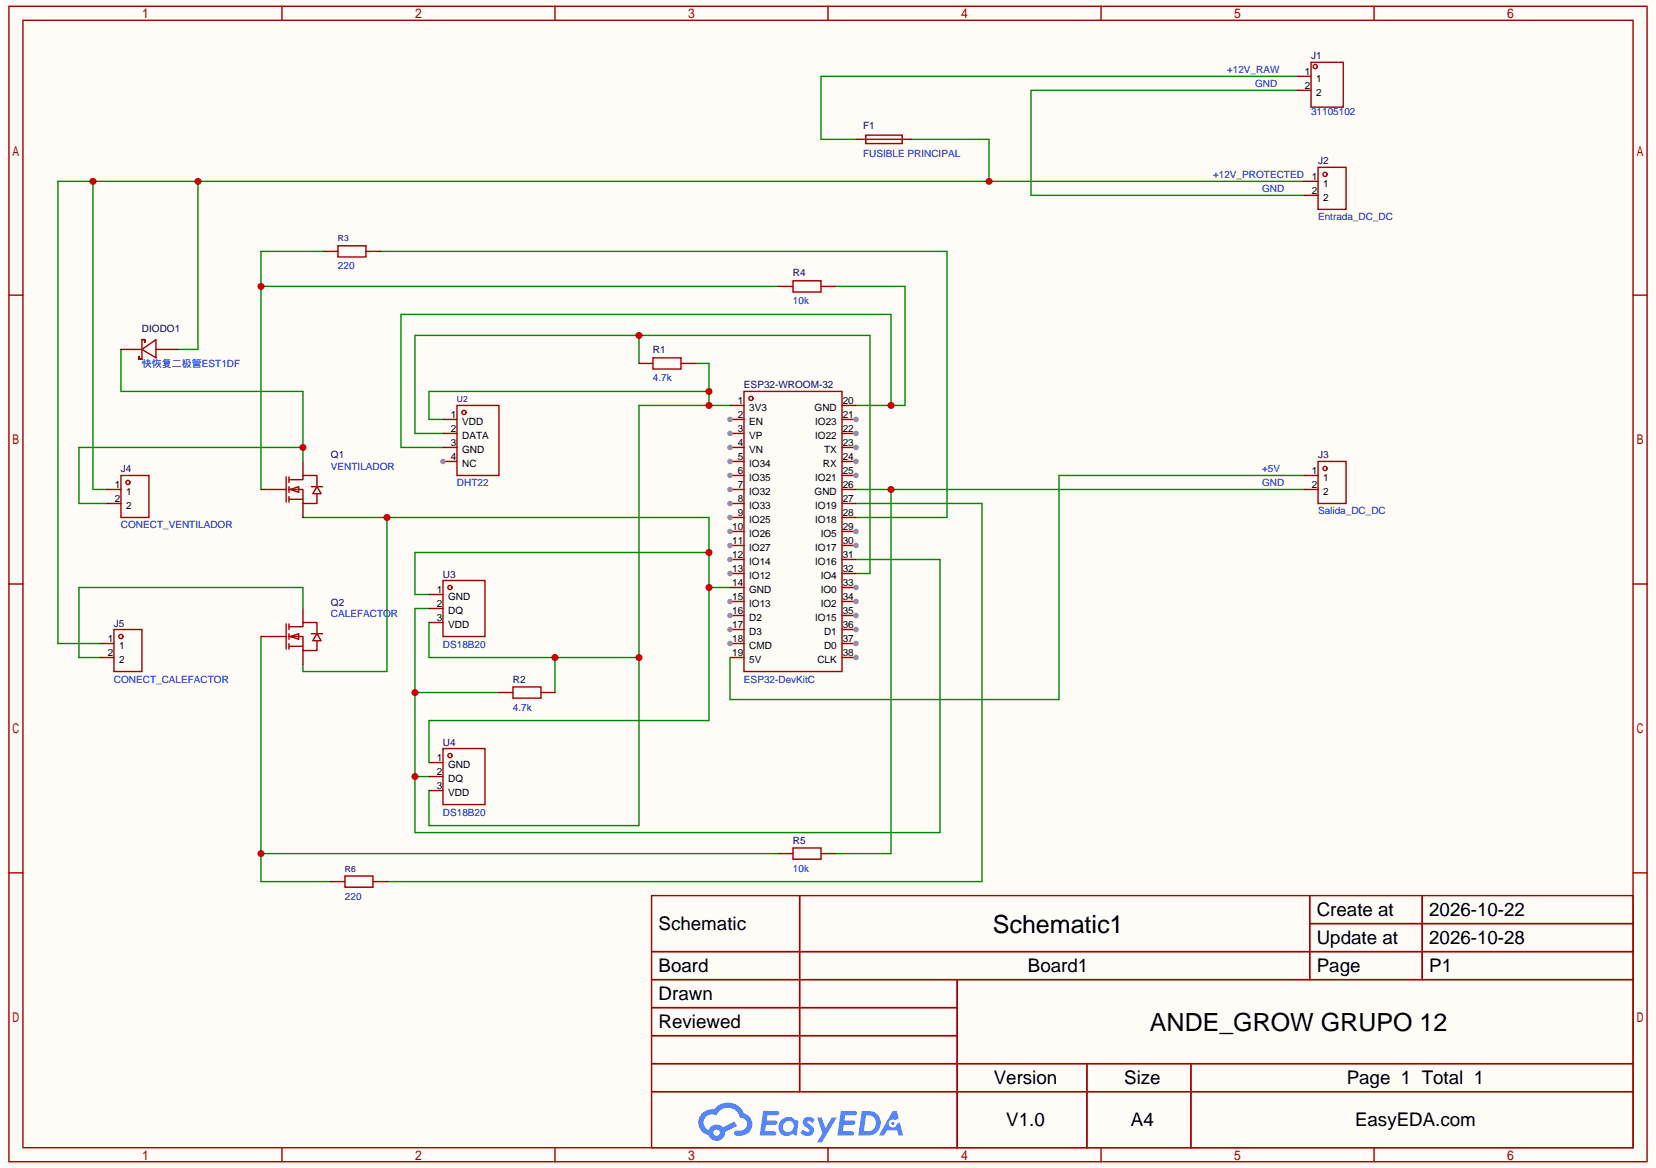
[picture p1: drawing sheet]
<svg xmlns="http://www.w3.org/2000/svg" width="297mm" height="210mm" viewBox="0 0 297 210" stroke-linecap="round" stroke-linejoin="round" font-family="sans-serif">
<path d="M.5 0h296.2v209.5h-296.2z" fill="#fffcf7"/>
<g fill="none" stroke="#a10000" stroke-width=".25">
<path d="M1.6 1.1h294v207.3h-294zM4.1 3.6h289v202.3h-289zM50.6 1.1v2.5M99.6 1.1v2.5M148.6 1.1v2.5M197.6 1.1v2.5M246.6 1.1v2.5M1.6 53h2.5M293.1 53h2.5M1.6 104.8h2.5M293.1 104.8h2.5M1.6 156.6h2.5"/>
<path d="M293.1 156.6h2.5M116.9 160.7h176.2v45.2h-176.2zM116.9 170.7h176.2M116.9 175.8h176.2M143.5 160.7v35.2M171.8 175.8v30.1M235 160.7v15.1M235 165.7h58.1M255.2 160.7v15.1M116.9 180.8h54.9M116.9 190.8h176.2M116.9 185.8h54.9"/>
<path d="M116.9 195.9h176.2M195 190.8v15.1M213.7 190.8v15.1M50.6 205.9v2.5M99.6 205.9v2.5M148.6 205.9v2.5M197.6 205.9v2.5M246.6 205.9v2.5"/>
</g>
<g fill="#5487ff">
<path d="M144.4 200.6a1.29 1.29 0 0 1 1.8 .3l-.4 .6a.54 .54 0 0 0-.9-.2l.1 .2a1.56 1.56 0 0 1 1.1 1.6 1.41 1.41 0 0 1-2.5 .1l.5-.6a.63 .63 0 0 0 .5 .5 .63 .63 0 0 0 .7-.3l-.2-.2a1.58 1.58 0 0 1-1-1.5z"/>
<path d="M146.6 200.5h.8l.7 1.9 1.2-1.9h.9l-2.7 4.4h-.9l1-1.6z"/>
<path d="M137 199.3h1.6a1.29 1.29 0 0 1 1.2 .2 .39 .39 0 0 1-.4 .6h-1.7l-.1 .9h1.6a.39 .39 0 0 1 .3 .4 .39 .39 0 0 1-.4 .4h-1.6l-.2 1.2h.8a1.22 1.22 0 0 1 1.2 .2 .39 .39 0 0 1-.4 .5h-2.6z"/>
<path d="M150.9 199.3h1.6a1.3 1.3 0 0 1 1.3 .2 .39 .39 0 0 1-.4 .6h-1.7l-.2 .9h1.7a.39 .39 0 0 1 .3 .4 .39 .39 0 0 1-.4 .4h-1.7l-.1 1.2h.8a1.22 1.22 0 0 1 1.1 .2 .39 .39 0 0 1-.3 .5h-2.6z"/>
<path d="M160.2 199.3h.7l.4 1.3-.7 .4a.74 .74 0 0 0-1.1 .3 .74 .74 0 0 0 .5 1 .74 .74 0 0 0 1-.6l.5-.3 .6 2.3h-.9l-.2-.9h-1.8l-.6 .9h-.9z"/>
<path d="M154.7 199.3l-.7 4.4h1.5a2.25 2.25 0 0 0 2.6-2.2 2.25 2.25 0 0 0-2.7-2.2zM155.4 200.1a1.48 1.48 0 0 1 1.8 1.5 1.48 1.48 0 0 1-1.9 1.4h-.3z"/>
<path d="M140.1 201a1.57 1.57 0 0 0-.2 2.2 1.57 1.57 0 0 0 2.1 .3l.2-.1 .4 .3h.4l.3-2.4-.2-.3h-.4a1.58 1.58 0 0 0-2.6 0zM140.8 201.4a.97 .97 0 0 1 1.6 .3 .97 .97 0 0 1-.8 1.4 .93 .93 0 0 1-1.1-.5 .93 .93 0 0 1 .3-1.2z"/>
<path d="M126 199.7a2.34 2.34 0 0 0 1.2 4 1.53 1.53 0 0 0 1.7 1 1.53 1.53 0 0 0 1.2-1.6l2.2-1.1-.5-.8-2.1 1.1a1.55 1.55 0 0 0-2.5 .4 1.48 1.48 0 0 1-.8-2.1 1.48 1.48 0 0 1 2.2-.5 2.2 2.2 0 0 1 2.3-1.4 2.2 2.2 0 0 1 1.9 1.9 1.15 1.15 0 0 1 1.3 1 1.15 1.15 0 0 1-1.1 1.2h-.7a.46 .46 0 0 0-.6 .4 .46 .46 0 0 0 .5 .6 2.2 2.2 0 0 0 2.2-.7 2.2 2.2 0 0 0 .4-2.3 2.13 2.13 0 0 0-1.3-1.1 3.2 3.2 0 0 0-5.4-.7l-1.1 .1zM128 203.2a.6 .6 0 0 1 1.2 0 .6 .6 0 0 1-1.2 0z"/>
<circle cx="160.2" cy="201.6" r=".28"/>
</g>
<g fill="none" stroke="#a10000" stroke-width=".25">
<path d="M82 72.7h7.5v12.6h-7.5z"/>
<circle cx="83.3" cy="74" r=".38"/>
</g>
<path d="M79.5 75.3h2.5M79.5 77.8h2.5M79.5 80.3h2.5M79.5 82.8h2.5" fill="none" stroke="#870000" stroke-width=".25"/>
<circle cx="79.5" cy="82.8" r=".5" fill="#999"/>
<g fill="none" stroke="#a10000" stroke-width=".25">
<path d="M235.3 11.2h5.8v8h-5.8zM155.4 24.2h6.5v1.6h-6.5zM156.1 25h5.1M79.5 104.1h7.5v10.1h-7.5zM79.5 134.3h7.5v10h-7.5z"/>
<circle cx="236" cy="11.9" r=".38"/>
<circle cx="80.7" cy="105.4" r=".38"/>
<circle cx="80.7" cy="135.6" r=".38"/>
</g>
<path d="M232.8 13.7h2.5M232.8 16.2h2.5M153.6 25h2.5M161.2 25h2.5M77 106.7h2.5M77 109.2h2.5M77 111.7h2.5M77 136.8h2.5M77 139.3h2.5M77 141.8h2.5" fill="none" stroke="#870000" stroke-width=".25"/>
<path d="M16.7 32.5v55.3h2.5M35.5 32.5v30.2h-3.7M163.7 25h13.8v7.5M234 32.5h-223.6v83h7.5" fill="none" stroke="#008700" stroke-width=".25"/>
<g fill="#c00">
<circle cx="177.5" cy="32.5" r=".63"/>
<circle cx="35.5" cy="32.5" r=".63"/>
<circle cx="16.7" cy="32.5" r=".63"/>
</g>
<g fill="none" stroke="#a10000" stroke-width=".25">
<path d="M236.5 30h5.1v7.6h-5.1zM133.5 70.2h17.6v50.3h-17.6zM236.5 82.8h5.1v7.5h-5.1z"/>
<circle cx="237.8" cy="31.3" r=".38"/>
<circle cx="134.8" cy="71.5" r=".38"/>
<circle cx="237.8" cy="84" r=".38"/>
</g>
<path d="M234 32.5h2.5M234 35.1h2.5M131 72.7h2.5M131 75.3h2.5M234 85.3h2.5M234 87.8h2.5" fill="none" stroke="#870000" stroke-width=".25"/>
<circle cx="131" cy="75.3" r=".5" fill="#999"/>
<path d="M131 77.8h2.5" fill="none" stroke="#870000" stroke-width=".25"/>
<circle cx="131" cy="77.8" r=".5" fill="#999"/>
<path d="M131 80.3h2.5" fill="none" stroke="#870000" stroke-width=".25"/>
<circle cx="131" cy="80.3" r=".5" fill="#999"/>
<path d="M131 82.8h2.5" fill="none" stroke="#870000" stroke-width=".25"/>
<circle cx="131" cy="82.8" r=".5" fill="#999"/>
<path d="M131 85.3h2.5" fill="none" stroke="#870000" stroke-width=".25"/>
<circle cx="131" cy="85.3" r=".5" fill="#999"/>
<path d="M131 87.8h2.5" fill="none" stroke="#870000" stroke-width=".25"/>
<circle cx="131" cy="87.8" r=".5" fill="#999"/>
<path d="M131 90.3h2.5" fill="none" stroke="#870000" stroke-width=".25"/>
<circle cx="131" cy="90.3" r=".5" fill="#999"/>
<path d="M131 92.8h2.5" fill="none" stroke="#870000" stroke-width=".25"/>
<circle cx="131" cy="92.8" r=".5" fill="#999"/>
<path d="M131 95.4h2.5" fill="none" stroke="#870000" stroke-width=".25"/>
<circle cx="131" cy="95.4" r=".5" fill="#999"/>
<path d="M131 97.9h2.5" fill="none" stroke="#870000" stroke-width=".25"/>
<circle cx="131" cy="97.9" r=".5" fill="#999"/>
<path d="M131 100.4h2.5" fill="none" stroke="#870000" stroke-width=".25"/>
<circle cx="131" cy="100.4" r=".5" fill="#999"/>
<path d="M131 102.9h2.5" fill="none" stroke="#870000" stroke-width=".25"/>
<circle cx="131" cy="102.9" r=".5" fill="#999"/>
<path d="M131 105.4h2.5M131 107.9h2.5" fill="none" stroke="#870000" stroke-width=".25"/>
<circle cx="131" cy="107.9" r=".5" fill="#999"/>
<path d="M131 110.4h2.5" fill="none" stroke="#870000" stroke-width=".25"/>
<circle cx="131" cy="110.4" r=".5" fill="#999"/>
<path d="M131 112.9h2.5" fill="none" stroke="#870000" stroke-width=".25"/>
<circle cx="131" cy="112.9" r=".5" fill="#999"/>
<path d="M131 115.5h2.5" fill="none" stroke="#870000" stroke-width=".25"/>
<circle cx="131" cy="115.5" r=".5" fill="#999"/>
<path d="M151.1 72.7h2.5M151.1 75.3h2.5M131 118h2.5" fill="none" stroke="#870000" stroke-width=".25"/>
<circle cx="153.6" cy="75.3" r=".5" fill="#999"/>
<path d="M151.1 77.8h2.5" fill="none" stroke="#870000" stroke-width=".25"/>
<circle cx="153.6" cy="77.8" r=".5" fill="#999"/>
<path d="M151.1 80.3h2.5" fill="none" stroke="#870000" stroke-width=".25"/>
<circle cx="153.6" cy="80.3" r=".5" fill="#999"/>
<path d="M151.1 82.8h2.5" fill="none" stroke="#870000" stroke-width=".25"/>
<circle cx="153.6" cy="82.8" r=".5" fill="#999"/>
<path d="M151.1 85.3h2.5" fill="none" stroke="#870000" stroke-width=".25"/>
<circle cx="153.6" cy="85.3" r=".5" fill="#999"/>
<path d="M151.1 87.8h2.5M151.1 90.3h2.5M151.1 92.8h2.5M151.1 95.4h2.5" fill="none" stroke="#870000" stroke-width=".25"/>
<circle cx="153.6" cy="95.4" r=".5" fill="#999"/>
<path d="M151.1 97.9h2.5" fill="none" stroke="#870000" stroke-width=".25"/>
<circle cx="153.6" cy="97.9" r=".5" fill="#999"/>
<path d="M151.1 100.4h2.5M151.1 102.9h2.5M151.1 105.4h2.5" fill="none" stroke="#870000" stroke-width=".25"/>
<circle cx="153.6" cy="105.4" r=".5" fill="#999"/>
<path d="M151.1 107.9h2.5" fill="none" stroke="#870000" stroke-width=".25"/>
<circle cx="153.6" cy="107.9" r=".5" fill="#999"/>
<path d="M151.1 110.4h2.5" fill="none" stroke="#870000" stroke-width=".25"/>
<circle cx="153.6" cy="110.4" r=".5" fill="#999"/>
<path d="M151.1 112.9h2.5" fill="none" stroke="#870000" stroke-width=".25"/>
<circle cx="153.6" cy="112.9" r=".5" fill="#999"/>
<path d="M151.1 115.5h2.5" fill="none" stroke="#870000" stroke-width=".25"/>
<circle cx="153.6" cy="115.5" r=".5" fill="#999"/>
<path d="M151.1 118h2.5" fill="none" stroke="#870000" stroke-width=".25"/>
<circle cx="153.6" cy="118" r=".5" fill="#999"/>
<path d="M153.6 87.8h80.4M159.9 87.8v65.3h-10.1M234 85.3h-44v40.2h-59v-7.5" fill="none" stroke="#008700" stroke-width=".25"/>
<circle cx="159.9" cy="87.8" r=".63" fill="#c00"/>
<path d="M54.4 92.8h72.8v36.5h-50.2v7.5M69.4 92.8v27.7h-15v-1.3M127.2 99.1h-52.7v7.6h2.5M127.2 105.4h3.8" fill="none" stroke="#008700" stroke-width=".25"/>
<g fill="#c00">
<circle cx="127.2" cy="105.4" r=".63"/>
<circle cx="127.2" cy="99.1" r=".63"/>
<circle cx="69.4" cy="92.8" r=".63"/>
</g>
<path d="M124.7 65.2h2.5v7.5M127.2 70.2h-50.2v5.1h2.5M131 72.7h-16.3v75.4h-37.7v-6.3M77 111.7v6.3h37.7M99.6 118v6.2" fill="none" stroke="#008700" stroke-width=".25"/>
<g fill="#c00">
<circle cx="127.2" cy="70.2" r=".63"/>
<circle cx="127.2" cy="72.7" r=".63"/>
<circle cx="114.7" cy="118" r=".63"/>
<circle cx="99.6" cy="118" r=".63"/>
</g>
<path d="M79.5 77.8h-5v-17.6h81.6v42.7h-2.5M114.7 60.2v5" fill="none" stroke="#008700" stroke-width=".25"/>
<circle cx="114.7" cy="60.2" r=".63" fill="#c00"/>
<path d="M149.8 51.4h12.6v21.3h-8.8M159.9 72.7v-16.3h-87.9v23.9h7.5" fill="none" stroke="#008700" stroke-width=".25"/>
<circle cx="159.9" cy="72.7" r=".63" fill="#c00"/>
<path d="M153.6 100.4h15.1v49h-94.2v-40.2h2.5M74.5 139.3h2.5M74.5 124.2h15" fill="none" stroke="#008700" stroke-width=".25"/>
<g fill="#c00">
<circle cx="74.5" cy="139.3" r=".63"/>
<circle cx="74.5" cy="124.2" r=".63"/>
</g>
<g fill="none" stroke="#a10000" stroke-width=".25">
<path d="M49.3 87.8h2.1M51.4 85.6v4.5M51.9 86.1h2.5v-.8h2.5v2M51.9 87.8h2.5v2.5h2.5v-1.7M51.9 89.6h2.5M51.9 85.6v1M51.9 87.3v1M51.9 89.1v1M52.1 87.8l1.5-.5v1zM55.9 87.3h2M56.9 87.3l.7 1.3h-1.5zM49.3 114.2h2.1"/>
<path d="M51.4 111.9v4.6M51.9 112.4h2.5v-.7h2.5v2M51.9 114.2h2.5v2.5h2.5v-1.7M51.9 111.9v1M51.9 113.7v1M51.9 115.5v1M51.9 116h2.5M52.1 114.2l1.5-.5v1zM55.9 113.7h2M56.9 113.7l.7 1.3h-1.5z"/>
</g>
<path d="M46.8 87.8h2.5M54.4 82.8v2.5M54.4 90.3v2.5M46.8 114.2h2.5M54.4 109.2v2.5M54.4 116.7v2.5" fill="none" stroke="#870000" stroke-width=".25"/>
<path d="M46.8 51.4h93M58.1 45.1h-11.3v42.7" fill="none" stroke="#008700" stroke-width=".25"/>
<circle cx="46.8" cy="51.4" r=".63" fill="#c00"/>
<path d="M68.2 45.1h101.7v47.7h-16.3M46.8 114.2v44h12.6M46.8 153.1h93" fill="none" stroke="#008700" stroke-width=".25"/>
<circle cx="46.8" cy="153.1" r=".63" fill="#c00"/>
<path d="M21.7 62.7v7.5h32.7v12.6M54.4 80.3h-40.2v10h5M153.6 90.3h22.6v67.9h-106.8" fill="none" stroke="#008700" stroke-width=".25"/>
<g fill="none" stroke="#a10000" stroke-width=".25">
<path d="M21.7 85.3h5v7.5h-5z"/>
<circle cx="23" cy="86.6" r=".38"/>
</g>
<path d="M19.2 87.8h2.5M19.2 90.3h2.5" fill="none" stroke="#870000" stroke-width=".25"/>
<circle cx="54.4" cy="80.3" r=".63" fill="#c00"/>
<g fill="none" stroke="#a10000" stroke-width=".25">
<path d="M60.6 44.1h5.1v2h-5.1zM142.3 50.4h5v2h-5zM25 63.9v.5v-.5M25.5 64.4h-.5h.5M25.5 60.9h.5h-.5M25.5 62.7l2.5-1.8v3.3zM25.5 60.9v3.5M26 61.4v-.5v.5M117.2 64.2h5v2h-5zM20.4 112.9h5.1v7.6h-5.1zM92.1 123.2h5v2.1h-5zM61.9 157.2h5v2h-5z"/>
<path d="M142.3 152.1h5v2h-5z"/>
<circle cx="21.7" cy="114.2" r=".38"/>
</g>
<g fill="none" stroke="#870000" stroke-width=".25">
<path d="M58.1 45.1h2.5M65.7 45.1h2.5M139.8 51.4h2.5M147.3 51.4h2.5M21.7 62.7h3.8M28 62.7h3.8M114.7 65.2h2.5M122.2 65.2h2.5M17.9 115.5h2.5M17.9 118h2.5M89.5 124.2h2.6M97.1 124.2h2.5"/>
<path d="M59.4 158.2h2.5M66.9 158.2h2.5M139.8 153.1h2.5M147.3 153.1h2.5"/>
</g>
<path d="M232.8 16.2h-47.8v18.9h49M232.8 13.7h-85.5v11.3h6.3M54.4 109.2v-3.8h-40.2v12.6h3.7" fill="none" stroke="#008700" stroke-width=".25"/>
<g font-size="4.5">
<text x="178.2" y="167.4">Schematic1</text>
<text x="206.4" y="185">ANDE_GROW GRUPO 12</text>
</g>
<g font-size="3.4">
<text x="118.2" y="166.8">Schematic</text>
<text x="236.3" y="164.3">Create at</text>
<text x="256.5" y="164.3">2026-10-22</text>
<text x="236.3" y="169.4">Update at</text>
<text x="256.5" y="169.4">2026-10-28</text>
<text x="118.2" y="174.4">Board</text>
<text x="118.2" y="179.4">Drawn</text>
<text x="184.5" y="174.4">Board1</text>
<text x="236.3" y="174.4">Page</text>
<text x="256.5" y="174.4">P1</text>
<text x="118.2" y="184.4">Reviewed</text>
<text x="178.3" y="194.5">Version</text>
<text x="201.7" y="194.5">Size</text>
<text x="241.7" y="194.5">Page 1 Total 1</text>
<text x="180.6" y="202">V1.0</text>
<text x="203" y="202">A4</text>
<text x="243.2" y="202">EasyEDA.com</text>
</g>
<g font-size="1.8" fill="#000080">
<text x="235.3" y="10.6">J1</text>
<text x="154.9" y="23.2">F1</text>
<text x="236.5" y="29.5">J2</text>
<text x="142.3" y="49.6">R4</text>
<text x="25.5" y="59.6">DIODO1</text>
<text x="117.2" y="63.4">R1</text>
<text x="133.5" y="69.7">ESP32-WROOM-32</text>
<text x="59.4" y="82.3">Q1</text>
<text x="236.5" y="82.3">J3</text>
<text x="21.7" y="84.8">J4</text>
<text x="79.5" y="103.6">U3</text>
<text x="20.4" y="112.4">J5</text>
<text x="59.4" y="108.6">Q2</text>
<text x="92.1" y="122.5">R2</text>
<text x="79.5" y="133.8">U4</text>
<text x="142.3" y="151.3">R5</text>
</g>
<g font-size="1.8" fill="#00f">
<text x="220.2" y="13.2">+12V_RAW</text>
<text x="225.2" y="15.7">GND</text>
<text x="235.3" y="20.7">31105102</text>
<text x="154.9" y="28.2">FUSIBLE PRINCIPAL</text>
<text x="217.7" y="32">+12V_PROTECTED</text>
<text x="226.5" y="34.5">GND</text>
<text x="236.5" y="39.5">Entrada_DC_DC</text>
<text x="60.6" y="48.3">220</text>
<text x="142.3" y="54.6">10k</text>
<text x="25.5" y="65.9">快恢复二极管EST1DF</text>
<text x="117.2" y="68.4">4.7k</text>
<text x="59.4" y="84.3">VENTILADOR</text>
<text x="82" y="87.3">DHT22</text>
<text x="226.5" y="84.8">+5V</text>
<text x="226.5" y="87.3">GND</text>
<text x="21.7" y="94.8">CONECT_VENTILADOR</text>
<text x="236.5" y="92.3">Salida_DC_DC</text>
<text x="59.4" y="110.6">CALEFACTOR</text>
<text x="79.5" y="116.2">DS18B20</text>
<text x="20.4" y="122.5">CONECT_CALEFACTOR</text>
<text x="133.5" y="122.5">ESP32-DevKitC</text>
<text x="92.1" y="127.5">4.7k</text>
<text x="79.5" y="146.3">DS18B20</text>
<text x="61.9" y="161.4">220</text>
<text x="142.3" y="156.4">10k</text>
</g>
<g font-size="1.8">
<text x="234.2" y="13.4">1</text>
<text x="234.2" y="15.9">2</text>
<text x="236.2" y="14.6">1</text>
<text x="236.2" y="17.2">2</text>
<text x="235.4" y="32.2">1</text>
<text x="235.4" y="34.7">2</text>
<text x="237.5" y="33.5">1</text>
<text x="237.5" y="36">2</text>
<text x="80.9" y="74.9">1</text>
<text x="80.9" y="77.5">2</text>
<text x="82.9" y="76.2">VDD</text>
<text x="132.4" y="72.4">1</text>
<text x="132.4" y="74.9">2</text>
<text x="132.4" y="77.5">3</text>
<text x="134.4" y="73.7">3V3</text>
<text x="134.4" y="76.2">EN</text>
<text x="146.2" y="73.7">GND</text>
<text x="146.3" y="76.2">IO23</text>
<text x="151.2" y="72.4">20</text>
<text x="151.2" y="74.9">21</text>
<text x="151.2" y="77.5">22</text>
<text x="80.9" y="80">3</text>
<text x="80.9" y="82.5">4</text>
<text x="82.9" y="78.7">DATA</text>
<text x="82.9" y="81.2">GND</text>
<text x="82.9" y="83.7">NC</text>
<text x="132.4" y="80">4</text>
<text x="132.4" y="82.5">5</text>
<text x="134.4" y="78.7">VP</text>
<text x="134.4" y="81.2">VN</text>
<text x="134.4" y="83.7">IO34</text>
<text x="146.3" y="78.7">IO22</text>
<text x="147.7" y="83.7">RX</text>
<text x="147.9" y="81.2">TX</text>
<text x="151.2" y="80">23</text>
<text x="151.2" y="82.5">24</text>
<text x="20.6" y="87.5">1</text>
<text x="22.6" y="88.8">1</text>
<text x="132.4" y="85">6</text>
<text x="132.4" y="87.5">7</text>
<text x="134.4" y="86.3">IO35</text>
<text x="134.4" y="88.8">IO32</text>
<text x="146.2" y="88.8">GND</text>
<text x="146.3" y="86.3">IO21</text>
<text x="151.2" y="85">25</text>
<text x="151.2" y="87.5">26</text>
<text x="235.4" y="85">1</text>
<text x="235.4" y="87.5">2</text>
<text x="237.5" y="86.3">1</text>
<text x="237.5" y="88.8">2</text>
<text x="20.6" y="90">2</text>
<text x="22.6" y="91.3">2</text>
<text x="131.4" y="95">10</text>
<text x="132.4" y="90">8</text>
<text x="132.4" y="92.5">9</text>
<text x="134.4" y="91.3">IO33</text>
<text x="134.4" y="93.8">IO25</text>
<text x="146.3" y="91.3">IO19</text>
<text x="146.3" y="93.8">IO18</text>
<text x="151.2" y="90">27</text>
<text x="151.2" y="92.5">28</text>
<text x="151.2" y="95">29</text>
<text x="131.4" y="97.6">11</text>
<text x="131.4" y="100.1">12</text>
<text x="134.4" y="96.3">IO26</text>
<text x="134.4" y="98.8">IO27</text>
<text x="134.4" y="101.3">IO14</text>
<text x="146.3" y="98.8">IO17</text>
<text x="146.3" y="101.3">IO16</text>
<text x="147.3" y="96.3">IO5</text>
<text x="151.2" y="97.6">30</text>
<text x="151.2" y="100.1">31</text>
<text x="78.4" y="106.4">1</text>
<text x="80.4" y="107.6">GND</text>
<text x="131.4" y="102.6">13</text>
<text x="131.4" y="105.1">14</text>
<text x="131.4" y="107.6">15</text>
<text x="134.4" y="103.8">IO12</text>
<text x="134.4" y="106.4">GND</text>
<text x="147.3" y="103.8">IO4</text>
<text x="147.3" y="106.4">IO0</text>
<text x="151.2" y="102.6">32</text>
<text x="151.2" y="105.1">33</text>
<text x="151.2" y="107.6">34</text>
<text x="78.4" y="108.9">2</text>
<text x="78.4" y="111.4">3</text>
<text x="80.4" y="110.1">DQ</text>
<text x="80.4" y="112.6">VDD</text>
<text x="131.4" y="110.1">16</text>
<text x="131.4" y="112.6">17</text>
<text x="134.4" y="108.9">IO13</text>
<text x="134.4" y="111.4">D2</text>
<text x="134.4" y="113.9">D3</text>
<text x="146.3" y="111.4">IO15</text>
<text x="147.3" y="108.9">IO2</text>
<text x="147.9" y="113.9">D1</text>
<text x="151.2" y="110.1">35</text>
<text x="151.2" y="112.6">36</text>
<text x="19.3" y="115.1">1</text>
<text x="19.3" y="117.7">2</text>
<text x="21.4" y="116.4">1</text>
<text x="21.4" y="118.9">2</text>
<text x="131.4" y="115.1">18</text>
<text x="131.4" y="117.7">19</text>
<text x="134.4" y="116.4">CMD</text>
<text x="134.4" y="118.9">5V</text>
<text x="146.7" y="118.9">CLK</text>
<text x="147.9" y="116.4">D0</text>
<text x="151.2" y="115.1">37</text>
<text x="151.2" y="117.7">38</text>
<text x="78.4" y="136.5">1</text>
<text x="80.4" y="137.8">GND</text>
<text x="78.4" y="139">2</text>
<text x="78.4" y="141.5">3</text>
<text x="80.4" y="140.3">DQ</text>
<text x="80.4" y="142.8">VDD</text>
</g>
<g font-size="1.5" fill="#000080">
<text x="60.6" y="43.3">R3</text>
<text x="82" y="72.2">U2</text>
<text x="61.9" y="156.4">R6</text>
</g>
</svg>
